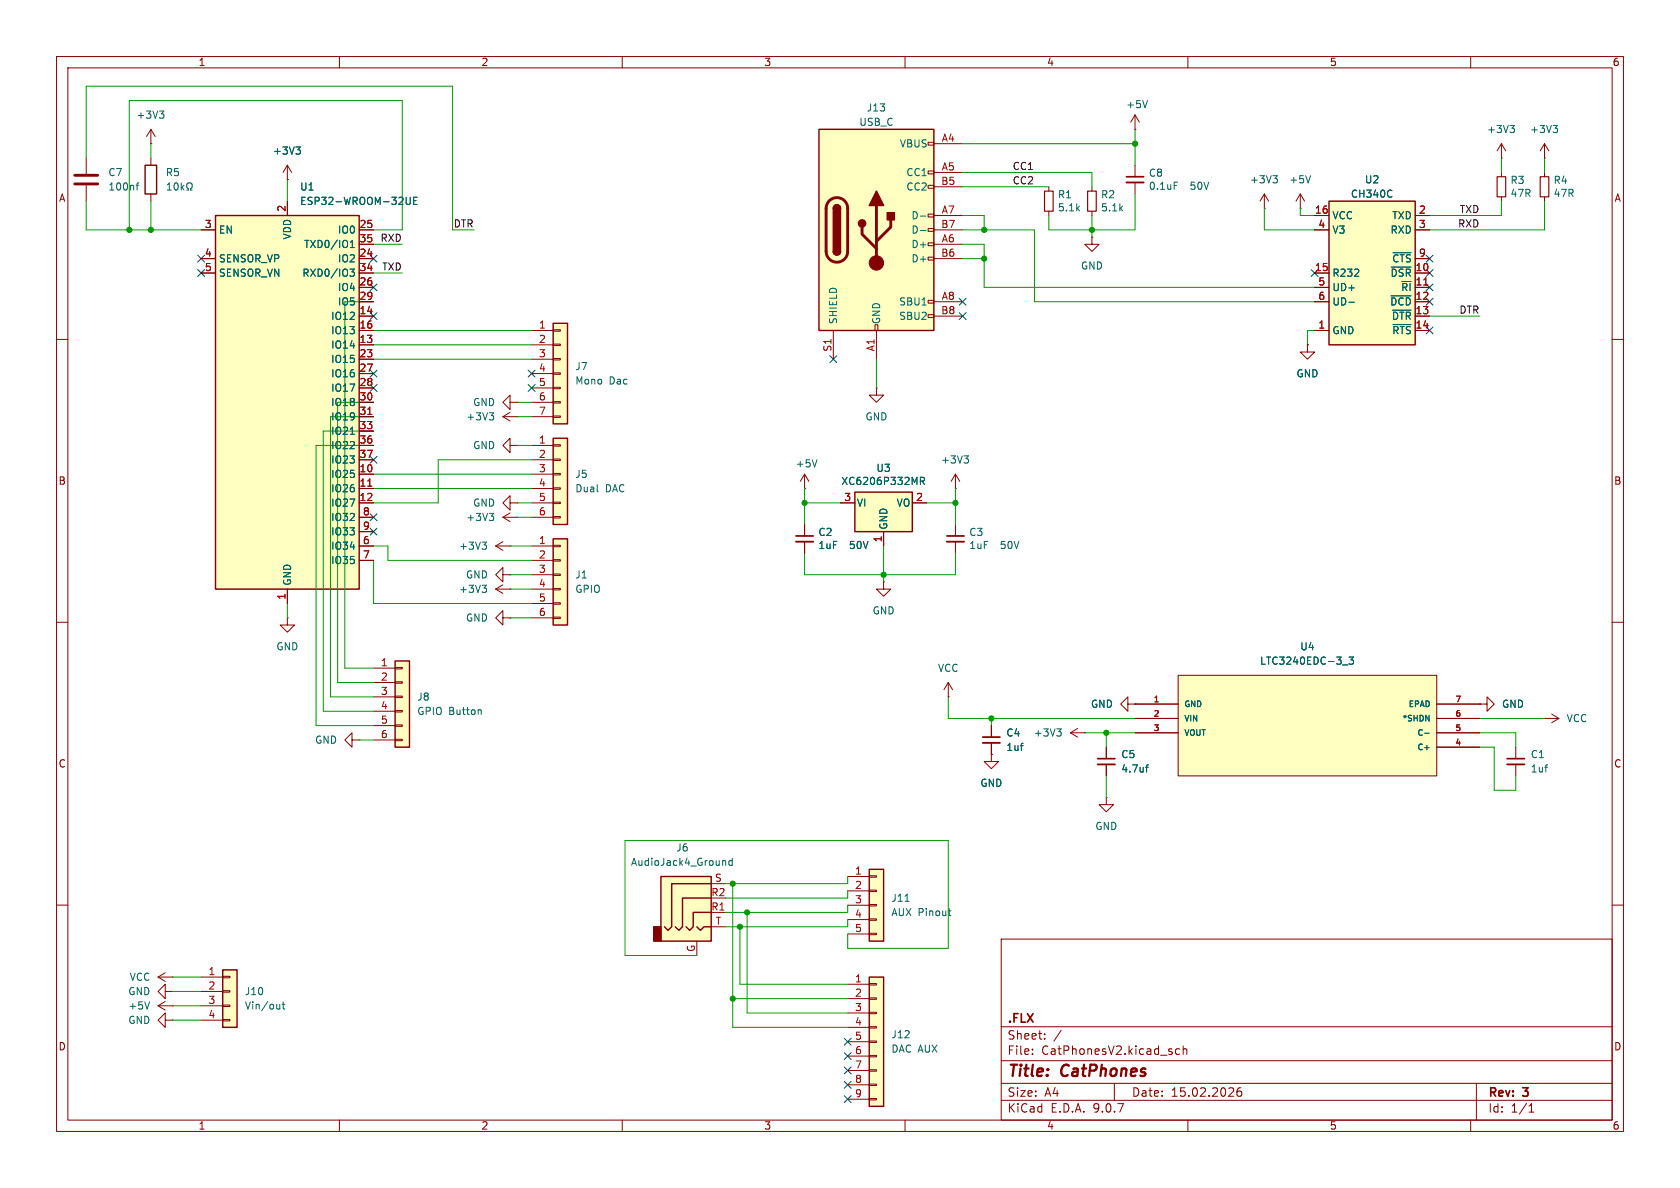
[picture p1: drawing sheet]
<svg xmlns="http://www.w3.org/2000/svg" width="297mm" height="210mm" viewBox="0 0 297 210" stroke-linecap="round" stroke-linejoin="round" font-family="sans-serif">
<g fill="none" stroke="#840000" stroke-width=".18">
<path d="M10 10h277v190h-277zM12 12h273v186h-273zM60 10v2M110 10v2M160 10v2M210 10v2M260 10v2M10 60h2M285 60h2M10 110h2M50.8 109.2v1.3h1.3l-1.3 1.3-1.3-1.3h1.3M50.8 109.2h.1"/>
<path d="M285 110h2M10 160h2M177 166h108v32h-108zM285 160h2M60 198v2M110 198v2M160 198v2M177 194.5h108M177 191.5h108M177 187.5h108M177 181.5h108M182.5 186.3v.1"/>
<path d="M182.5 185.5v.1M184.7 183.6v.1M184.7 182.8v.1M187.6 182.1l-1.3 2M197 191.5v3M208.5 185.5l-.4-.1-.3 .3v.4l.2 .2h.5M209.2 185.5l.2-.1 .3 .1 .1 .9M209.2 184.9v1.5M210 198v2M219.4 192.3a.59 .59 0 0 0-.7 .6v.6l.1 .2 .4 .1 .3-.1v-.5l-.1-.3h-.4l-.3 .3M260 198v2M261 191.5v6.5"/>
<path d="M270.3 196.6h.9M270.3 195.5l.4-.4v1.5"/>
</g>
<path d="M153.7 172.7h2.5v22.9h-2.5z" fill="#ffffc2"/>
<path d="M153.7 172.7h2.5v22.9h-2.5z" fill="none" stroke="#840000" stroke-width=".25"/>
<g fill="none" stroke="#840000" stroke-width=".18">
<path d="M149.9 174h3.8M149.9 176.5h3.8M149.9 179.1h3.8M153.7 173.9h1.2v.2h-1.2zM153.7 176.4h1.2v.3h-1.2zM153.7 178.9h1.2v.3h-1.2zM149.9 181.6h3.8M149.9 184.2h3.8M149.9 186.7h3.8M149.9 189.2h3.8M149.9 191.8h3.8M149.9 194.3h3.8"/>
<path d="M153.7 181.5h1.2v.2h-1.2zM153.7 184h1.2v.3h-1.2zM153.7 186.6h1.2v.2h-1.2zM153.7 189.1h1.2v.3h-1.2zM153.7 191.6h1.2v.3h-1.2zM153.7 194.2h1.2v.2h-1.2z"/>
</g>
<path d="M97.8 57.2h2.5v17.7h-2.5z" fill="#ffffc2"/>
<path d="M97.8 57.2h2.5v17.7h-2.5z" fill="none" stroke="#840000" stroke-width=".25"/>
<g fill="none" stroke="#840000" stroke-width=".18">
<path d="M94 58.4h3.8M97.8 58.3h1.3v.2h-1.3zM94 61h3.8M94 63.5h3.8M94 66h3.8M94 68.6h3.8M94 71.1h3.8M94 73.7h3.8M97.8 60.8h1.3v.3h-1.3zM97.8 63.4h1.3v.2h-1.3zM97.8 65.9h1.3v.3h-1.3zM97.8 68.5h1.3v.2h-1.3z"/>
<path d="M97.8 71h1.3v.2h-1.3zM97.8 73.5h1.3v.3h-1.3z"/>
</g>
<path d="M97.8 77.5h2.5v15.2h-2.5z" fill="#ffffc2"/>
<path d="M97.8 77.5h2.5v15.2h-2.5z" fill="none" stroke="#840000" stroke-width=".25"/>
<path d="M94 78.7h3.8M97.8 78.6h1.3v.3h-1.3zM94 81.3h3.8M94 83.8h3.8M94 86.4h3.8M94 88.9h3.8M94 91.4h3.8M97.8 81.2h1.3v.2h-1.3zM97.8 83.7h1.3v.2h-1.3zM97.8 86.2h1.3v.3h-1.3zM97.8 88.8h1.3v.2h-1.3zM97.8 91.3h1.3v.3h-1.3z" fill="none" stroke="#840000" stroke-width=".18"/>
<path d="M105.6 86.9h.2" fill="none" stroke="#006464" stroke-width=".18"/>
<path d="M97.8 95.3h2.5v15.2h-2.5z" fill="#ffffc2"/>
<path d="M97.8 95.3h2.5v15.2h-2.5z" fill="none" stroke="#840000" stroke-width=".25"/>
<path d="M94 96.5h3.8M94 99.1h3.8M97.8 96.4h1.3v.2h-1.3zM97.8 98.9h1.3v.3h-1.3zM94 101.6h3.8M94 104.1h3.8M94 106.7h3.8M94 109.2h3.8M97.8 101.5h1.3v.2h-1.3zM97.8 104h1.3v.3h-1.3zM97.8 106.6h1.3v.2h-1.3zM97.8 109.1h1.3v.2h-1.3z" fill="none" stroke="#840000" stroke-width=".18"/>
<path d="M39.4 171.5h2.5v10.1h-2.5z" fill="#ffffc2"/>
<path d="M39.4 171.5h2.5v10.1h-2.5z" fill="none" stroke="#840000" stroke-width=".25"/>
<g fill="none" stroke="#840000" stroke-width=".18">
<path d="M223.5 36.8h.1M223.5 34.3l-.7 1.3M223.5 34.3l.8 1.3M223.5 34.3v2.5M229.9 36.8h.1M229.9 34.3l-.8 1.3M229.9 34.3l.7 1.3M229.9 34.3v2.5M265.4 27.9h.1M265.4 25.4v2.5M265.4 30.5v.7M265.4 34.8v.8"/>
<path d="M265.4 25.4l-.7 1.3M265.4 25.4l.8 1.3M273 27.9h.1M273 25.4v2.5M273 30.5v.7M273 34.8v.8M273 25.4l-.7 1.3M273 25.4l.8 1.3M231.1 61v1.2h1.3l-1.3 1.3-1.2-1.3h1.2M231.1 61h.1M27.9 172.7h2.6M27.9 177.8h2.6"/>
<path d="M27.9 177.8l1.3 .8M27.9 172.7l1.3 .8M29.2 175.3v-1.3l-1.3 1.3 1.3 1.2v-1.2h1.3M29.2 177l-1.3 .8M29.2 172l-1.3 .7M30.5 177.8h.1M30.5 172.7h.1M30.5 175.3h.1M35.6 172.7h3.8M35.6 175.3h3.8M35.6 177.8h3.8M39.4 172.6h1.2v.2h-1.2z"/>
<path d="M39.4 175.1h1.2v.3h-1.2zM39.4 177.7h1.2v.2h-1.2zM29.2 180.3v-1.2l-1.3 1.2 1.3 1.3v-1.3h1.3M30.5 180.3h.1M35.6 180.3h3.8M39.4 180.2h1.2v.3h-1.2z"/>
</g>
<path d="M225 31.1h.8l-.4 .4M225.6 31.5l.2 .3v.3l-.2 .2M231.7 31.1l-.4 1.2M266.9 22.2h.8l-.4 .5M267.5 22.7l.2 .2v.3l-.2 .2M274.6 22.2h.7l-.4 .5M275.1 22.7l.2 .2v.3l-.2 .2M26.4 177.1l-.4 1.3M49.5 177.5v.9M49.5 178.3l-.4 .1M49.9 177.5h.5M50.1 177.1v1.1l.3 .2" fill="none" stroke="#006464" stroke-width=".18"/>
<path d="M264.7 31.2h1.5v3.6h-1.5zM272.3 31.2h1.5v3.6h-1.5z" fill="none" stroke="#840000" stroke-width=".2"/>
<path d="M208.3 119.4h45.7v17.8h-45.7z" fill="#ffffc2"/>
<g fill="none" stroke="#840000" stroke-width=".18">
<path d="M142.2 92.7v2M142.2 95.8v2M156.2 102.9v1.2h1.3l-1.3 1.3-1.3-1.3h1.3M156.2 102.9h.1M208.3 119.4h45.7v17.8h-45.7zM200.7 124.5h7.6M200.7 127h7.6M200.7 129.5h7.6M254 124.5h7.6M254 127h7.6M254 129.5h7.6M254 132.1h7.6"/>
<path d="M261.6 124.5h1.3v-1.3l1.3 1.3-1.3 1.2v-1.2M261.6 124.5h.1M268 132.1v2M268 135.1v2.1"/>
</g>
<path d="M237.3 117.5h1M238.5 116.1h.8l-.4 .5 .3 .2v.5l-.2 .1-.5-.1M251.9 129.6h.7M273.1 135.6h.5M273.5 135.2h.1" fill="none" stroke="#006464" stroke-width=".18"/>
<path d="M140.7 94.7h3.1M266.4 134.1h3.1" fill="none" stroke="#840000" stroke-width=".3"/>
<path d="M140.7 95.8h3.1M266.4 135.1h3.1" fill="none" stroke="#840000" stroke-width=".33"/>
<path d="M234.9 35.6h15.3v25.4h-15.3z" fill="#ffffc2"/>
<path d="M234.9 35.6h15.3v25.4h-15.3z" fill="none" stroke="#840000" stroke-width=".25"/>
<g fill="none" stroke="#840000" stroke-width=".18">
<path d="M232.4 38.1h2.5M250.2 38.1h2.5M232.4 40.6h2.5M232.4 48.3h2.5M232.4 50.8h2.5M232.4 53.3h2.5M232.4 58.4h2.5M250.2 40.6h2.5M250.2 48.3h2.5M250.2 50.8h2.5M250.2 53.3h2.5M250.2 58.4h2.5"/>
<path d="M250.2 45.7h2.5M250.2 55.9h2.5"/>
</g>
<path d="M246 33.7h.1M246.1 34.7l-.1 .1M238.5 53.4h.9M245.9 52.3h3.6M246 47.2h3.5M246.2 54.8h3.3M246.3 44.7h3.2M246.3 57.4h3.2" fill="none" stroke="#006464" stroke-width=".18"/>
<path d="M251.7 50.4h.7" fill="none" stroke="#a90000" stroke-width=".18"/>
<path d="M116.8 154.9h8.9v11.5h-8.9z" fill="#ffffc2"/>
<path d="M115.6 163.8h1.2v2.6h-1.2z" fill="#840000" stroke="#840000" stroke-width=".25"/>
<path d="M116.8 154.9h8.9v11.5h-8.9zM125.7 156.2h-7v7.6l-.6 .7-.6-.7M125.7 158.8h-5.1v5l-.6 .7-.6-.7M123.2 163.8l.6 .7 .7-.7h1.2M125.7 161.3h-3.1v2.5l-.7 .7-.6-.7" fill="none" stroke="#840000" stroke-width=".25"/>
<path d="M15.2 27.9v2.8M15.2 32.8v2.8M273 127h.1M273 127h2.6M274.3 126.2l1.3 .8M275.6 127l-1.3 .8M125.7 156.2h2.6M123.2 166.4v2.5M125.7 161.3h2.6M125.7 163.8h2.6" fill="none" stroke="#840000" stroke-width=".18"/>
<path d="M24.1 32.8h.4M24.5 32.3l-.3 .2v1.1M127.9 152.1l.4 .2v.7M129.4 152.2l-.3-.1-.3 .3 .2 .5h.4M129.4 151.7v1.3" fill="none" stroke="#006464" stroke-width=".18"/>
<path d="M13.2 31h4.1M13.2 32.5h4.1" fill="none" stroke="#840000" stroke-width=".51"/>
<path d="M151.1 87h10.2v7h-10.2z" fill="#ffffc2"/>
<path d="M25.7 29.2h2v5.1h-2zM151.1 87h10.2v7h-10.2z" fill="none" stroke="#840000" stroke-width=".25"/>
<g fill="none" stroke="#840000" stroke-width=".18">
<path d="M26.7 25.4h.1M26.7 22.9v2.5M26.7 27.9v1.3M26.7 34.3v1.3M26.7 22.9l-.8 1.2M26.7 22.9l.7 1.2M50.8 31.8h.1M50.8 29.2l-.8 1.3M50.8 29.2l.8 1.3M50.8 29.2v2.6M193 41.9v1.3h1.3l-1.3 1.3-1.2-1.3h1.2M193 41.9h.1"/>
<path d="M148.6 88.9h2.5M156.2 94v2.5M161.3 88.9h2.5M168.9 86.4h.1M168.9 83.8l-.8 1.3M168.9 83.8l.8 1.3M168.9 83.8v2.6M168.9 92.7v2M168.9 95.8v2M167.6 123.2h.1M167.6 120.7l-.7 1.2M167.6 120.7l.8 1.2"/>
<path d="M167.6 120.7v2.5M189.2 129.5l1.3 .8M189.2 129.5h2.6M190.5 128.8l-1.3 .7M191.8 129.5h.1M195.6 132.1v2M195.6 135.1v2.1M199.4 124.5v-1.3l-1.3 1.3 1.3 1.2v-1.2h1.3M200.7 124.5h.1M195.6 141v1.2h1.2l-1.2 1.3-1.3-1.3h1.3M195.6 141h.1"/>
</g>
<g fill="none" stroke="#006464" stroke-width=".18">
<path d="M28.2 19.6h.8l-.5 .5M28.7 20.1l.3 .3v.3l-.3 .2M29.6 33.6h.7M29.6 32.7l.3-.4v1.3M31 32.4l.1-.1a.68 .68 0 0 1 .4 .7 .68 .68 0 0 1-.4 .6 .84 .84 0 0 1-.1-1.2zM32 32.3v1.3M32.2 33.1l.3 .5M32.5 32.8l-.5 .4M33 33.6h.3v-.2a.54 .54 0 0 1-.3-.8 .54 .54 0 0 1 .8-.2 .58 .58 0 0 1-.1 1v.2h.3M52.3 26h.8l-.4 .5M52.9 26.5l.2 .2v.3l-.2 .2M162.7 85h.6l.1-.2v-.3l-.7-.1v1.2"/>
<path d="M163 85l.4 .6M170.4 80.6h.8l-.4 .5M171 81.1l.2 .2v.3l-.2 .3M186.8 128.8h.8l-.4 .5M187.4 129.3l.2 .3v.3l-.2 .2M202.5 135.6h.5M203 135.2l-.3 .2v1.1"/>
</g>
<path d="M167.4 94.7h3M194.1 134.1h3" fill="none" stroke="#840000" stroke-width=".3"/>
<path d="M167.4 95.8h3M194.1 135.1h3" fill="none" stroke="#840000" stroke-width=".33"/>
<path d="M153.7 153.7h2.5v12.7h-2.5z" fill="#ffffc2"/>
<path d="M153.7 153.7h2.5v12.7h-2.5z" fill="none" stroke="#840000" stroke-width=".25"/>
<g fill="none" stroke="#840000" stroke-width=".18">
<path d="M200.7 22.9h.1M200.7 20.3l-.8 1.3M200.7 20.3l.7 1.3M200.7 20.3v2.6M200.7 29.2v2M200.7 32.3v2M142.2 86.4h.1M142.2 83.8l-.7 1.3M142.2 83.8l.8 1.3M142.2 83.8v2.6M149.9 154.9h3.8M149.9 157.5h3.8"/>
<path d="M153.7 154.8h1.2v.3h-1.2zM153.7 157.4h1.2v.2h-1.2zM153.7 159.9h1.2v.2h-1.2zM149.9 160h3.8M149.9 162.6h3.8M149.9 165.1h3.8M153.7 162.4h1.2v.3h-1.2zM153.7 165h1.2v.2h-1.2z"/>
</g>
<path d="M202.9 17.8l-.5 1.2M207.6 32.2h.6M144.4 81.3l-.4 1.2M160 159.3h.7M167.6 161h.5M167.9 161.8l.2 .1" fill="none" stroke="#006464" stroke-width=".18"/>
<path d="M199.1 31.2h3.1" fill="none" stroke="#840000" stroke-width=".3"/>
<path d="M199.1 32.3h3.1" fill="none" stroke="#840000" stroke-width=".33"/>
<path d="M69.8 116.8h2.6v15.3h-2.6z" fill="#ffffc2"/>
<path d="M69.8 116.8h2.6v15.3h-2.6z" fill="none" stroke="#840000" stroke-width=".25"/>
<g fill="none" stroke="#840000" stroke-width=".18">
<path d="M185.4 33v.8M185.4 37.3v.8M193 33v.8M193 37.3v.8M88.9 73.7l1.3 .7M88.9 73.7h2.5M90.2 78.7v-1.2l-1.3 1.2 1.3 1.3v-1.3h1.2M90.2 71.1v-1.2l-1.3 1.2 1.3 1.3v-1.3h1.2M90.2 72.9l-1.3 .8M91.4 78.7h.1M91.4 73.7h.1M91.4 71.1h.1"/>
<path d="M87.6 96.5l1.3 .8M87.6 96.5h2.6M88.9 91.4l1.3 .8M88.9 91.4h2.5M88.9 95.8l-1.3 .7M90.2 88.9v-1.3l-1.3 1.3 1.3 1.3v-1.3h1.2M90.2 96.5h.1M90.2 90.7l-1.3 .7M91.4 88.9h.1M91.4 91.4h.1M66 118.1h3.8M69.8 118h1.3v.2h-1.3z"/>
<path d="M87.6 104.1l1.3 .8M87.6 104.1h2.6M88.9 109.2v-1.2l-1.3 1.2 1.3 1.3v-1.3h1.3M88.9 101.6v-1.3l-1.3 1.3 1.3 1.3v-1.3h1.3M88.9 103.4l-1.3 .7M90.2 109.2h.1M90.2 101.6h.1M90.2 104.1h.1M62.2 130.8v-1.3l-1.2 1.3 1.2 1.3v-1.3h1.3M63.5 130.8h.1M66 120.7h3.8M66 123.2h3.8"/>
<path d="M66 125.7h3.8M66 128.3h3.8M66 130.8h3.8M69.8 120.5h1.3v.3h-1.3zM69.8 123.1h1.3v.2h-1.3zM69.8 125.6h1.3v.3h-1.3zM69.8 128.1h1.3v.3h-1.3zM69.8 130.7h1.3v.2h-1.3zM175.3 133.4v1.2h1.2l-1.2 1.3-1.3-1.3h1.3M175.3 133.4h.1M175.3 128.3v2M175.3 131.3v2.1"/>
</g>
<path d="M86.5 73h.8l-.4 .5M87 73.5l.3 .2v.3l-.3 .2M85.2 95.8h.8l-.4 .5M85.8 96.3l.2 .3v.3l-.2 .2M86.5 90.7h.8l-.4 .5M87 91.2l.3 .3v.3l-.3 .2M85.2 103.4h.8l-.4 .5M85.8 103.9l.2 .3v.3l-.2 .2M84.9 125.5l.2 .1v.7M180.4 131.8h.5M180.8 131.4h.1" fill="none" stroke="#006464" stroke-width=".18"/>
<path d="M173.7 130.3h3.1" fill="none" stroke="#840000" stroke-width=".3"/>
<path d="M173.7 131.3h3.1" fill="none" stroke="#840000" stroke-width=".33"/>
<path d="M184.7 33.8h1.5v3.5h-1.5zM192.3 33.8h1.5v3.5h-1.5z" fill="none" stroke="#840000" stroke-width=".2"/>
<path d="M38.1 38.1h25.4v66h-25.4z" fill="#ffffc2"/>
<path d="M38.1 38.1h25.4v66h-25.4z" fill="none" stroke="#840000" stroke-width=".25"/>
<g fill="none" stroke="#840000" stroke-width=".18">
<path d="M50.8 35.6v2.5M35.6 40.6h2.5M35.6 45.7h2.5M35.6 48.3h2.5M63.5 40.6h2.5M63.5 45.7h2.5M63.5 48.3h2.5M63.5 43.2h2.5M63.5 50.8h2.5M63.5 53.3h2.5M63.5 55.9h2.5M63.5 58.4h2.5"/>
<path d="M63.5 61h2.5M63.5 63.5h2.5M63.5 66h2.5M63.5 68.6h2.5M63.5 71.1h2.5M63.5 73.7h2.5M63.5 76.2h2.5M63.5 78.7h2.5M154.9 68.6v1.3h1.3l-1.3 1.2-1.2-1.2h1.2M154.9 68.6h.1M63.5 81.3h2.5M63.5 83.8h2.5"/>
<path d="M63.5 86.4h2.5M63.5 88.9h2.5M63.5 91.4h2.5M63.5 94h2.5M63.5 96.5h2.5M63.5 99.1h2.5M50.8 104.1v2.6"/>
</g>
<path d="M71.8 34.9v1l.2 .2h.4l.1-.2v-1M73.1 35.5h.5M73.7 34.9h-.6v1.2h.6M61.9 47.6h.7l-.4 .5 .4 .1v.5l-.2 .1h-.5M61.9 43.8h.7M61.9 42.9l.4-.4v1.3M61.9 76.8h.7" fill="none" stroke="#006464" stroke-width=".18"/>
<path d="M65 73.2h.7M65 85.9h.7" fill="none" stroke="#a90000" stroke-width=".18"/>
<path d="M144.8 22.9h20.3v35.5h-20.3z" fill="#ffffc2"/>
<g fill="none" stroke="#840000" stroke-width=".18">
<path d="M50.8 31.8h.1M50.8 35.6v2.5M164.1 25.1h1v.6h-1zM164.1 30.2h1v.5h-1zM164.1 32.8h1v.5h-1zM164.1 37.8h1v.6h-1zM165.1 25.4h5.1M165.1 30.5h5.1M165.1 33h5.1M165.1 38.1h5.1M232.4 38.1h2.5M250.2 38.1h2.5"/>
<path d="M35.6 40.6h2.5M35.6 45.7h2.5M35.6 48.3h2.5M63.5 40.6h2.5M63.5 43.2h2.5M63.5 45.7h2.5M63.5 53.3h2.5M63.5 55.9h2.5M63.5 48.3h2.5M63.5 50.8h2.5M63.5 58.4h2.5M147.3 58.4v5.1"/>
<path d="M154.7 57.4h.5v1h-.5zM154.9 58.4v5.1M164.1 40.4h1v.5h-1zM164.1 42.9h1v.5h-1zM164.1 45.5h1v.5h-1zM164.1 53.1h1v.5h-1zM164.1 55.6h1v.5h-1zM165.1 40.6h5.1M165.1 43.2h5.1M165.1 45.7h5.1M165.1 53.3h5.1M165.1 55.9h5.1"/>
<path d="M232.4 40.6h2.5M232.4 53.3h2.5M232.4 48.3h2.5M232.4 50.8h2.5M232.4 58.4h2.5M250.2 40.6h2.5M250.2 45.7h2.5M250.2 53.3h2.5M250.2 55.9h2.5M250.2 48.3h2.5M250.2 50.8h2.5M250.2 58.4h2.5"/>
<path d="M63.5 61h2.5M63.5 63.5h2.5M63.5 66h2.5M63.5 68.6h2.5M63.5 71.1h2.5M63.5 73.7h2.5M63.5 76.2h2.5M63.5 78.7h2.5M231.1 61h.1M63.5 88.9h2.5M63.5 81.3h2.5M63.5 83.8h2.5"/>
<path d="M63.5 86.4h2.5M63.5 91.4h2.5M63.5 94h2.5M63.5 96.5h2.5M63.5 99.1h2.5M142.2 92.7v2M142.2 95.8v2M148.6 88.9h2.5M156.2 94v2.5M161.3 88.9h2.5M50.8 104.1v2.6M175.3 133.4h.1"/>
<path d="M175.3 128.3v2M175.3 131.3v2.1M195.6 132.1v2M195.6 135.1v2.1M200.7 124.5h.1M200.7 124.5h7.6M200.7 127h7.6M200.7 129.5h7.6M254 124.5h7.6M254 127h7.6M254 129.5h7.6M254 132.1h7.6"/>
<path d="M261.6 124.5h.1"/>
</g>
<path d="M144.8 22.9h20.3v35.5h-20.3zM147.3 36.8a.64 .64 0 0 1 .7-.6 .64 .64 0 0 1 .6 .6M147.3 44.5a.64 .64 0 0 0 .7 .6 .64 .64 0 0 0 .6-.6" fill="none" stroke="#840000" stroke-width=".25"/>
<path d="M146.6 35.5a1.91 1.91 0 0 1 2.1-.4 1.91 1.91 0 0 1 1.2 1.7v7.7a1.91 1.91 0 0 1-1.9 1.8 1.91 1.91 0 0 1-2-1.8l.1-7.8 .1-.7zM154.9 36.3v10.2M157.5 38.9v1.2l-2.6 2.6M152.4 40.1v1.3l2.5 2.5" fill="none" stroke="#840000" stroke-width=".51"/>
<g fill="#840000" stroke="#840000" stroke-width=".25">
<path d="M147.3 36.8h1.3v7.7h-1.3z"/>
<path d="M147.5 36.4a.64 .64 0 0 1 .7-.2 .64 .64 0 0 1 .4 .6h-1.3z"/>
<path d="M147.3 44.5h1.3a.64 .64 0 0 1-.6 .6 .64 .64 0 0 1-.7-.6z"/>
<path d="M154.9 33.8l1.3 2.5h-2.5z"/>
<path d="M156.8 37.6h1.3v1.3h-1.3z"/>
<circle cx="152.4" cy="39.5" r=".63"/>
</g>
<circle cx="154.9" cy="46.5" r="1.27" fill="#840000" stroke="#840000" stroke-width=".18"/>
<g fill="none" stroke="#006464" stroke-width=".18">
<path d="M52.3 26h.8l-.4 .5M52.9 26.5l.2 .2v.3l-.2 .2M71.8 34.9v1l.2 .2h.4l.1-.2v-1M73.1 35.5h.5M73.7 34.9h-.6v1.2h.6M162.7 38.2h1M246 33.7h.1M246.1 34.7l-.1 .1M61.9 47.6h.7l-.4 .5 .4 .1v.5l-.2 .1h-.5M61.9 43.8h.7M61.9 42.9l.4-.4v1.3M162.7 40.7h1"/>
<path d="M238.5 53.4h.9M245.9 52.3h3.6M246 47.2h3.5M246.2 54.8h3.3M246.3 44.7h3.2M246.3 57.4h3.2M61.9 76.8h.7M162.7 85h.6l.1-.2v-.3l-.7-.1v1.2M163 85l.4 .6M237.3 117.5h1M238.5 116.1h.8l-.4 .5 .3 .2v.5l-.2 .1-.5-.1M180.4 131.8h.5"/>
<path d="M180.8 131.4h.1M202.5 135.6h.5M203 135.2l-.3 .2v1.1M251.9 129.6h.7"/>
</g>
<g fill="none" stroke="#009600" stroke-width=".18">
<path d="M15.2 35.6v5h20.4M15.2 27.9v-12.7h64.8v25.4h3.8M26.7 25.4v2.5M26.7 35.6v5M50.8 31.8v3.8M170.2 30.5h22.8v2.5M170.2 38.1h3.8v2.5M170.2 33h15.2M170.2 25.4h30.5M193 38.1v3.8M200.7 34.3v6.3h-15.3v-2.5M200.7 22.9v6.3"/>
<path d="M223.5 36.8v3.8h8.9M229.9 36.8v1.3h2.5M265.4 35.6v2.5h-12.7M265.4 27.9v2.6M273 35.6v5h-20.3M273 27.9v2.6M22.9 40.6v-22.8h48.2v22.8h-5.1M66 53.3h-5v64.8h5M66 43.2h5.1M66 58.4h28M66 48.3h5.1M170.2 45.7h3.8"/>
<path d="M170.2 40.6h12.7v12.7h49.5M170.2 43.2h3.8v7.6h58.4M232.4 58.4h-1.3v2.6M252.7 55.9h8.9M66 71.1h-6.3v49.6h6.3M66 76.2h-8.9v49.5h8.9M66 73.7h-7.6v49.5h7.6M66 78.7h-10.1v49.6h10.1M66 63.5h28M66 61h28M91.4 73.7h2.6M91.4 71.1h2.6"/>
<path d="M91.4 78.7h2.6M154.9 63.5v5.1M66 96.5h2.6v2.6h25.4M66 99.1v7.6h28M66 86.4h28M66 83.8h28M90.2 96.5h3.8M91.4 88.9h2.6M91.4 91.4h2.6M94 81.3h-16.5v7.6h-11.5M142.2 88.9h6.4M142.2 97.8v3.8h26.7v-3.8"/>
<path d="M142.2 86.4v6.3M156.2 96.5v6.4M163.8 88.9h5.1M168.9 86.4v6.3M50.8 106.7v2.5M90.2 104.1h3.8M90.2 101.6h3.8M90.2 109.2h3.8M63.5 130.8h2.5M167.6 123.2v3.8h33.1M175.3 127v1.3M191.8 129.5h8.9"/>
<path d="M195.6 129.5v2.6M195.6 137.2v3.8M261.6 127h11.4M261.6 129.5h6.4v2.6M261.6 132.1h2.6v7.6h3.8v-2.5M129.5 156.2v25.4h20.4M149.9 154.9v1.3h-21.6M149.9 157.5v1.3h-21.6M30.5 172.7h5.1M30.5 177.8h5.1M30.5 175.3h5.1M129.5 176.5h20.4"/>
<path d="M130.8 163.8v10.2h19.1M132.1 161.3v17.8h17.8M149.9 165.1v2.5h17.7v-19h-57.1v20.3h12.7M149.9 160v1.3h-21.6M149.9 162.6v1.2h-21.6M30.5 180.3h5.1"/>
</g>
<g fill="none" stroke="#000084" stroke-width=".18">
<path d="M35 45.1l1.2 1.2M35 47.7l1.2 1.2M36.2 45.1l-1.2 1.2M36.2 47.7l-1.2 1.2M65.4 50.2l1.2 1.2M65.4 45.1l1.2 1.2M65.4 55.3l1.2 1.2M66.6 50.2l-1.2 1.2M66.6 45.1l-1.2 1.2M66.6 55.3l-1.2 1.2M169.6 55.3l1.2 1.2M169.6 52.7l1.2 1.2"/>
<path d="M170.8 55.3l-1.2 1.2M170.8 52.7l-1.2 1.2M231.8 47.7l1.2 1.2M233 47.7l-1.2 1.2M252.1 50.2l1.2 1.2M252.1 52.7l1.2 1.2M252.1 57.8l1.2 1.2M252.1 47.7l1.2 1.2M252.1 45.1l1.2 1.2M253.3 50.2l-1.2 1.2M253.3 52.7l-1.2 1.2M253.3 57.8l-1.2 1.2"/>
<path d="M253.3 47.7l-1.2 1.2M253.3 45.1l-1.2 1.2M65.4 65.4l1.2 1.2M65.4 68l1.2 1.2M66.6 65.4l-1.2 1.2M66.6 68l-1.2 1.2M93.4 68l1.2 1.2M93.4 65.4l1.2 1.2M94.6 68l-1.2 1.2M94.6 65.4l-1.2 1.2M146.7 62.9l1.2 1.2M147.9 62.9l-1.2 1.2"/>
<path d="M65.4 80.7l1.2 1.2M65.4 90.8l1.2 1.2M65.4 93.4l1.2 1.2M66.6 93.4l-1.2 1.2M66.6 80.7l-1.2 1.2M66.6 90.8l-1.2 1.2M149.3 183.5l1.2 1.3M149.3 191.2l1.2 1.2M149.3 186.1l1.2 1.2M149.3 193.7l1.2 1.2M149.3 188.6l1.2 1.2M150.5 183.5l-1.2 1.3"/>
<path d="M150.5 191.2l-1.2 1.2M150.5 186.1l-1.2 1.2M150.5 193.7l-1.2 1.2M150.5 188.6l-1.2 1.2"/>
</g>
<path d="M251.7 50.4h.7M65 73.2h.7M65 85.9h.7" fill="none" stroke="#a90000" stroke-width=".18"/>
<g fill="#009600" stroke="#009600" stroke-width=".18">
<circle cx="129.5" cy="176.5" r=".46"/>
<circle cx="129.5" cy="156.2" r=".46"/>
<circle cx="130.8" cy="163.8" r=".46"/>
<circle cx="132.1" cy="161.3" r=".46"/>
<circle cx="193" cy="40.6" r=".46"/>
<circle cx="200.7" cy="25.4" r=".46"/>
<circle cx="174" cy="40.6" r=".46"/>
<circle cx="175.3" cy="127" r=".46"/>
<circle cx="174" cy="45.7" r=".46"/>
<circle cx="156.2" cy="101.6" r=".46"/>
<circle cx="142.2" cy="88.9" r=".46"/>
<circle cx="168.9" cy="88.9" r=".46"/>
<circle cx="195.6" cy="129.5" r=".46"/>
<circle cx="26.7" cy="40.6" r=".46"/>
<circle cx="22.9" cy="40.6" r=".46"/>
</g>
<g font-size="2.8" fill="#840000">
<text x="178" y="190.9">Title:</text>
<text x="187.7" y="190.9">CatPhones</text>
</g>
<g font-size="2.1" fill="#840000">
<text x="178" y="184">Sheet:</text>
<text x="178" y="181.2">.FLX</text>
<text x="178" y="186.7">File:</text>
<text x="184.1" y="186.7">CatPhonesV2.kicad_sch</text>
<text x="178" y="196.9">KiCad</text>
<text x="178" y="194.1">Size:</text>
<text x="184.7" y="194.1">A4</text>
<text x="185.7" y="196.9">E.D.A.</text>
<text x="193.3" y="196.9">9.0.7</text>
<text x="200" y="194.1">Date:</text>
<text x="207" y="194.1">15.02.2026</text>
<text x="263" y="194.3">Rev:</text>
<text x="263" y="196.9">Id:</text>
<text x="267.1" y="196.9">1/1</text>
<text x="269.4" y="194.3">3</text>
</g>
<g font-size="1.8" fill="#840000">
<text x="35" y="11.9">1</text>
<text x="85" y="11.9">2</text>
<text x="135" y="11.9">3</text>
<text x="185" y="11.9">4</text>
<text x="235" y="11.9">5</text>
<text x="285" y="11.9">6</text>
<text x="10.3" y="35.9">A</text>
<text x="285.3" y="35.9">A</text>
<text x="10.3" y="85.9">B</text>
<text x="285.3" y="85.9">B</text>
<text x="10.3" y="135.9">C</text>
<text x="285.3" y="135.9">C</text>
<text x="10.3" y="185.9">D</text>
<text x="285.3" y="185.9">D</text>
<text x="35" y="199.9">1</text>
<text x="85" y="199.9">2</text>
<text x="135" y="199.9">3</text>
<text x="185" y="199.9">4</text>
<text x="235" y="199.9">5</text>
<text x="285" y="199.9">6</text>
</g>
<g font-size="1.8" fill="#006464">
<text x="24" y="21.2">+3V3</text>
<text x="151.8" y="22.5">USB_C</text>
<text x="153.1" y="19.9">J13</text>
<text x="199" y="19.3">+5V</text>
<text x="262.8" y="23.7">+3V3</text>
<text x="270.4" y="23.7">+3V3</text>
<text x="48.2" y="27.5">+3V3</text>
<text x="159" y="26.3">VBUS</text>
<text x="19.1" y="31.3">C7</text>
<text x="19.1" y="33.9">100nf</text>
<text x="29.2" y="31.3">R5</text>
<text x="53" y="33.9">U1</text>
<text x="160.1" y="31.3">CC1</text>
<text x="160.1" y="33.9">CC2</text>
<text x="186.9" y="35.3">R1</text>
<text x="194.5" y="35.3">R2</text>
<text x="203" y="31.4">C8</text>
<text x="203" y="33.8">0.1uF</text>
<text x="210.6" y="33.8">50V</text>
<text x="220.9" y="32.6">+3V3</text>
<text x="227.8" y="32.6">+5V</text>
<text x="238.7" y="35.2">CH340C</text>
<text x="241.2" y="32.6">U2</text>
<text x="266.9" y="32.7">R3</text>
<text x="266.9" y="35">47R</text>
<text x="274.6" y="32.7">R4</text>
<text x="274.6" y="35">47R</text>
<text x="38.6" y="41.5">EN</text>
<text x="53" y="36.4">ESP32-WROOM-32UE</text>
<text x="59.6" y="41.5">IO0</text>
<text x="161" y="39">D-</text>
<text x="161" y="41.5">D-</text>
<text x="186.9" y="37.6">5.1k</text>
<text x="194.5" y="37.6">5.1k</text>
<text x="235.5" y="39">VCC</text>
<text x="235.5" y="41.5">V3</text>
<text x="245.7" y="41.5">RXD</text>
<text x="246" y="39">TXD</text>
<text x="38.6" y="46.6">SENSOR_VP</text>
<text x="51.7" y="42.4" transform="rotate(-90 51.7 42.4)">VDD</text>
<text x="53.7" y="44">TXD0/IO1</text>
<text x="59.6" y="46.6">IO2</text>
<text x="161" y="44">D+</text>
<text x="161" y="46.6">D+</text>
<text x="191" y="47.9">GND</text>
<text x="246" y="46.6">~{CTS}</text>
<text x="38.6" y="49.1">SENSOR_VN</text>
<text x="53.4" y="49.1">RXD0/IO3</text>
<text x="59.6" y="51.7">IO4</text>
<text x="235.5" y="49.1">R232</text>
<text x="235.5" y="51.7">UD+</text>
<text x="245.7" y="49.1">~{DSR}</text>
<text x="247.6" y="51.7">~{RI}</text>
<text x="58.4" y="56.7">IO12</text>
<text x="58.4" y="59.3">IO13</text>
<text x="59.6" y="54.2">IO5</text>
<text x="148.2" y="57.4" transform="rotate(-90 148.2 57.4)">SHIELD</text>
<text x="155.8" y="57.4" transform="rotate(-90 155.8 57.4)">GND</text>
<text x="158.9" y="54.2">SBU1</text>
<text x="158.9" y="56.7">SBU2</text>
<text x="235.5" y="54.2">UD-</text>
<text x="235.5" y="59.3">GND</text>
<text x="245.7" y="54.2">~{DCD}</text>
<text x="246" y="56.7">~{DTR}</text>
<text x="246" y="59.3">~{RTS}</text>
<text x="58.4" y="61.8">IO14</text>
<text x="58.4" y="64.4">IO15</text>
<text x="101.6" y="65.6">J7</text>
<text x="58.4" y="66.9">IO16</text>
<text x="58.4" y="69.4">IO17</text>
<text x="58.4" y="72">IO18</text>
<text x="83.5" y="72">GND</text>
<text x="101.6" y="68.2">Mono</text>
<text x="107.7" y="68.2">Dac</text>
<text x="229.1" y="66.9">GND</text>
<text x="58.4" y="74.5">IO19</text>
<text x="58.4" y="77.1">IO21</text>
<text x="82.3" y="74.5">+3V3</text>
<text x="152.9" y="74.5">GND</text>
<text x="58.4" y="79.6">IO22</text>
<text x="58.4" y="82.1">IO23</text>
<text x="83.5" y="79.6">GND</text>
<text x="140.6" y="82.8">+5V</text>
<text x="154.8" y="83.6">U3</text>
<text x="166.3" y="82.1">+3V3</text>
<text x="58.4" y="84.7">IO25</text>
<text x="58.4" y="87.2">IO26</text>
<text x="58.4" y="89.8">IO27</text>
<text x="83.5" y="89.8">GND</text>
<text x="101.6" y="84.7">J5</text>
<text x="101.6" y="87.2">Dual</text>
<text x="107" y="87.2">DAC</text>
<text x="148.6" y="85.9">XC6206P332MR</text>
<text x="151.4" y="89.8">VI</text>
<text x="158.4" y="89.8">VO</text>
<text x="58.4" y="92.3">IO32</text>
<text x="58.4" y="94.8">IO33</text>
<text x="82.3" y="92.3">+3V3</text>
<text x="144.6" y="94.9">C2</text>
<text x="157.1" y="93.7" transform="rotate(-90 157.1 93.7)">GND</text>
<text x="171.3" y="94.9">C3</text>
<text x="58.4" y="97.4">IO34</text>
<text x="58.4" y="99.9">IO35</text>
<text x="81.1" y="97.4">+3V3</text>
<text x="144.6" y="97.3">1uF</text>
<text x="150.4" y="97.3">50V</text>
<text x="171.3" y="97.3">1uF</text>
<text x="177" y="97.3">50V</text>
<text x="51.7" y="103.6" transform="rotate(-90 51.7 103.6)">GND</text>
<text x="81.1" y="105">+3V3</text>
<text x="82.3" y="102.5">GND</text>
<text x="101.6" y="102.5">J1</text>
<text x="101.6" y="105">GPIO</text>
<text x="82.3" y="110.1">GND</text>
<text x="154.2" y="108.8">GND</text>
<text x="48.8" y="115.2">GND</text>
<text x="165.7" y="119">VCC</text>
<text x="222.7" y="117.7">LTC3240EDC-3_3</text>
<text x="229.8" y="115.2">U4</text>
<text x="73.7" y="124.1">J8</text>
<text x="192.8" y="125.3">GND</text>
<text x="265.4" y="125.3">GND</text>
<text x="55.6" y="131.7">GND</text>
<text x="73.7" y="126.6">GPIO Button</text>
<text x="177.8" y="130.4">C4</text>
<text x="182.7" y="130.4">+3V3</text>
<text x="276.9" y="127.9">VCC</text>
<text x="177.8" y="132.9">1uf</text>
<text x="198.1" y="134.2">C5</text>
<text x="198.1" y="136.8">4.7uf</text>
<text x="270.5" y="134.2">C1</text>
<text x="270.5" y="136.8">1uf</text>
<text x="173.2" y="139.3">GND</text>
<text x="193.5" y="146.9">GND</text>
<text x="111.4" y="153.3">AudioJack4_Ground</text>
<text x="119.5" y="150.7">J6</text>
<text x="157.5" y="159.6">J11</text>
<text x="157.5" y="162.2">AUX Pinout</text>
<text x="22.8" y="173.6">VCC</text>
<text x="22.6" y="178.7">+5V</text>
<text x="22.6" y="176.1">GND</text>
<text x="43.2" y="176.1">J10</text>
<text x="43.2" y="178.7">Vin/out</text>
<text x="22.6" y="181.2">GND</text>
<text x="157.5" y="183.7">J12</text>
<text x="157.5" y="186.3">DAC AUX</text>
</g>
<g font-size="1.8" fill="#a90000">
<text x="166.4" y="25.1">A4</text>
<text x="166.3" y="32.8">B5</text>
<text x="166.4" y="30.2">A5</text>
<text x="36.1" y="40.4">3</text>
<text x="50.5" y="37.5" transform="rotate(-90 50.5 37.5)">2</text>
<text x="63.5" y="40.4">25</text>
<text x="166.3" y="40.4">B7</text>
<text x="166.4" y="37.8">A7</text>
<text x="232.4" y="37.8">16</text>
<text x="233" y="40.4">4</text>
<text x="250.8" y="37.8">2</text>
<text x="250.8" y="40.4">3</text>
<text x="36.1" y="45.5">4</text>
<text x="63.5" y="42.9">35</text>
<text x="63.5" y="45.5">24</text>
<text x="166.3" y="45.5">B6</text>
<text x="166.4" y="42.9">A6</text>
<text x="250.8" y="45.5">9</text>
<text x="36.1" y="48">5</text>
<text x="63.5" y="48">34</text>
<text x="63.5" y="50.5">26</text>
<text x="63.5" y="53.1">29</text>
<text x="166.4" y="53.1">A8</text>
<text x="232.4" y="48">15</text>
<text x="233" y="50.5">5</text>
<text x="233" y="53.1">6</text>
<text x="250.1" y="48">10</text>
<text x="250.1" y="50.5">11</text>
<text x="250.1" y="53.1">12</text>
<text x="63.5" y="55.6">14</text>
<text x="63.5" y="58.2">16</text>
<text x="95.2" y="58.2">1</text>
<text x="166.3" y="55.6">B8</text>
<text x="233" y="58.2">1</text>
<text x="250.1" y="55.6">13</text>
<text x="250.1" y="58.2">14</text>
<text x="63.5" y="60.7">13</text>
<text x="63.5" y="63.2">23</text>
<text x="63.5" y="65.8">27</text>
<text x="95.2" y="60.7">2</text>
<text x="95.2" y="63.2">3</text>
<text x="95.2" y="65.8">4</text>
<text x="147.1" y="62.3" transform="rotate(-90 147.1 62.3)">S1</text>
<text x="154.7" y="62.2" transform="rotate(-90 154.7 62.2)">A1</text>
<text x="63.5" y="68.3">28</text>
<text x="63.5" y="70.9">30</text>
<text x="95.2" y="68.3">5</text>
<text x="95.2" y="70.9">6</text>
<text x="63.5" y="73.4">31</text>
<text x="63.5" y="75.9">33</text>
<text x="95.2" y="73.4">7</text>
<text x="63.5" y="78.5">36</text>
<text x="63.5" y="81">37</text>
<text x="63.5" y="83.6">10</text>
<text x="95.2" y="78.5">1</text>
<text x="95.2" y="81">2</text>
<text x="95.2" y="83.6">3</text>
<text x="63.5" y="86.1">11</text>
<text x="63.5" y="88.6">12</text>
<text x="95.2" y="86.1">4</text>
<text x="95.2" y="88.6">5</text>
<text x="149.2" y="88.6">3</text>
<text x="161.9" y="88.6">2</text>
<text x="64.1" y="91.2">8</text>
<text x="64.1" y="93.7">9</text>
<text x="95.2" y="91.2">6</text>
<text x="156" y="96" transform="rotate(-90 156 96)">1</text>
<text x="64.1" y="96.3">6</text>
<text x="64.1" y="98.8">7</text>
<text x="95.2" y="96.3">1</text>
<text x="95.2" y="98.8">2</text>
<text x="95.2" y="101.3">3</text>
<text x="50.5" y="106.1" transform="rotate(-90 50.5 106.1)">1</text>
<text x="95.2" y="103.9">4</text>
<text x="95.2" y="106.4">5</text>
<text x="95.2" y="109">6</text>
<text x="67.2" y="117.9">1</text>
<text x="67.2" y="120.4">2</text>
<text x="67.2" y="122.9">3</text>
<text x="67.2" y="125.5">4</text>
<text x="67.2" y="128">5</text>
<text x="67.2" y="130.6">6</text>
<text x="126.3" y="156">S</text>
<text x="151.1" y="154.7">1</text>
<text x="125.7" y="158.5">R2</text>
<text x="125.7" y="161">R1</text>
<text x="151.1" y="157.2">2</text>
<text x="151.1" y="159.8">3</text>
<text x="126.4" y="163.6">T</text>
<text x="151.1" y="162.3">4</text>
<text x="151.1" y="164.8">5</text>
<text x="36.8" y="172.5">1</text>
<text x="122.9" y="168.4" transform="rotate(-90 122.9 168.4)">G</text>
<text x="151.1" y="173.7">1</text>
<text x="36.8" y="175">2</text>
<text x="36.8" y="177.5">3</text>
<text x="151.1" y="176.3">2</text>
<text x="151.1" y="178.8">3</text>
<text x="36.8" y="180.1">4</text>
<text x="151.1" y="181.4">4</text>
<text x="151.1" y="183.9">5</text>
<text x="151.1" y="186.4">6</text>
<text x="151.1" y="189">7</text>
<text x="151.1" y="191.5">8</text>
<text x="151.1" y="194.1">9</text>
</g>
<g font-size="1.8" fill="#0f0f0f">
<text x="178.9" y="32.7">CC2</text>
<text x="178.9" y="30.1">CC1</text>
<text x="80.1" y="40.3">DTR</text>
<text x="257.7" y="40.3">RXD</text>
<text x="258" y="37.8">TXD</text>
<text x="67.2" y="42.8">RXD</text>
<text x="67.5" y="47.9">TXD</text>
<text x="257.9" y="55.5">DTR</text>
</g>
<g font-size="1.4" fill="#a90000">
<text x="203.9" y="124.2">1</text>
<text x="257.2" y="124.2">7</text>
<text x="203.9" y="126.7">2</text>
<text x="203.9" y="129.3">3</text>
<text x="257.2" y="126.7">6</text>
<text x="257.2" y="129.3">5</text>
<text x="257.2" y="131.8">4</text>
</g>
<g font-size="1.4" fill="#006464">
<text x="209.3" y="125.2">GND</text>
<text x="248.9" y="125.2">EPAD</text>
<text x="209.3" y="127.7">VIN</text>
<text x="209.3" y="130.3">VOUT</text>
<text x="247.8" y="127.7">*SHDN</text>
<text x="250.5" y="130.3">C-</text>
<text x="250.5" y="132.8">C+</text>
</g>
</svg>
